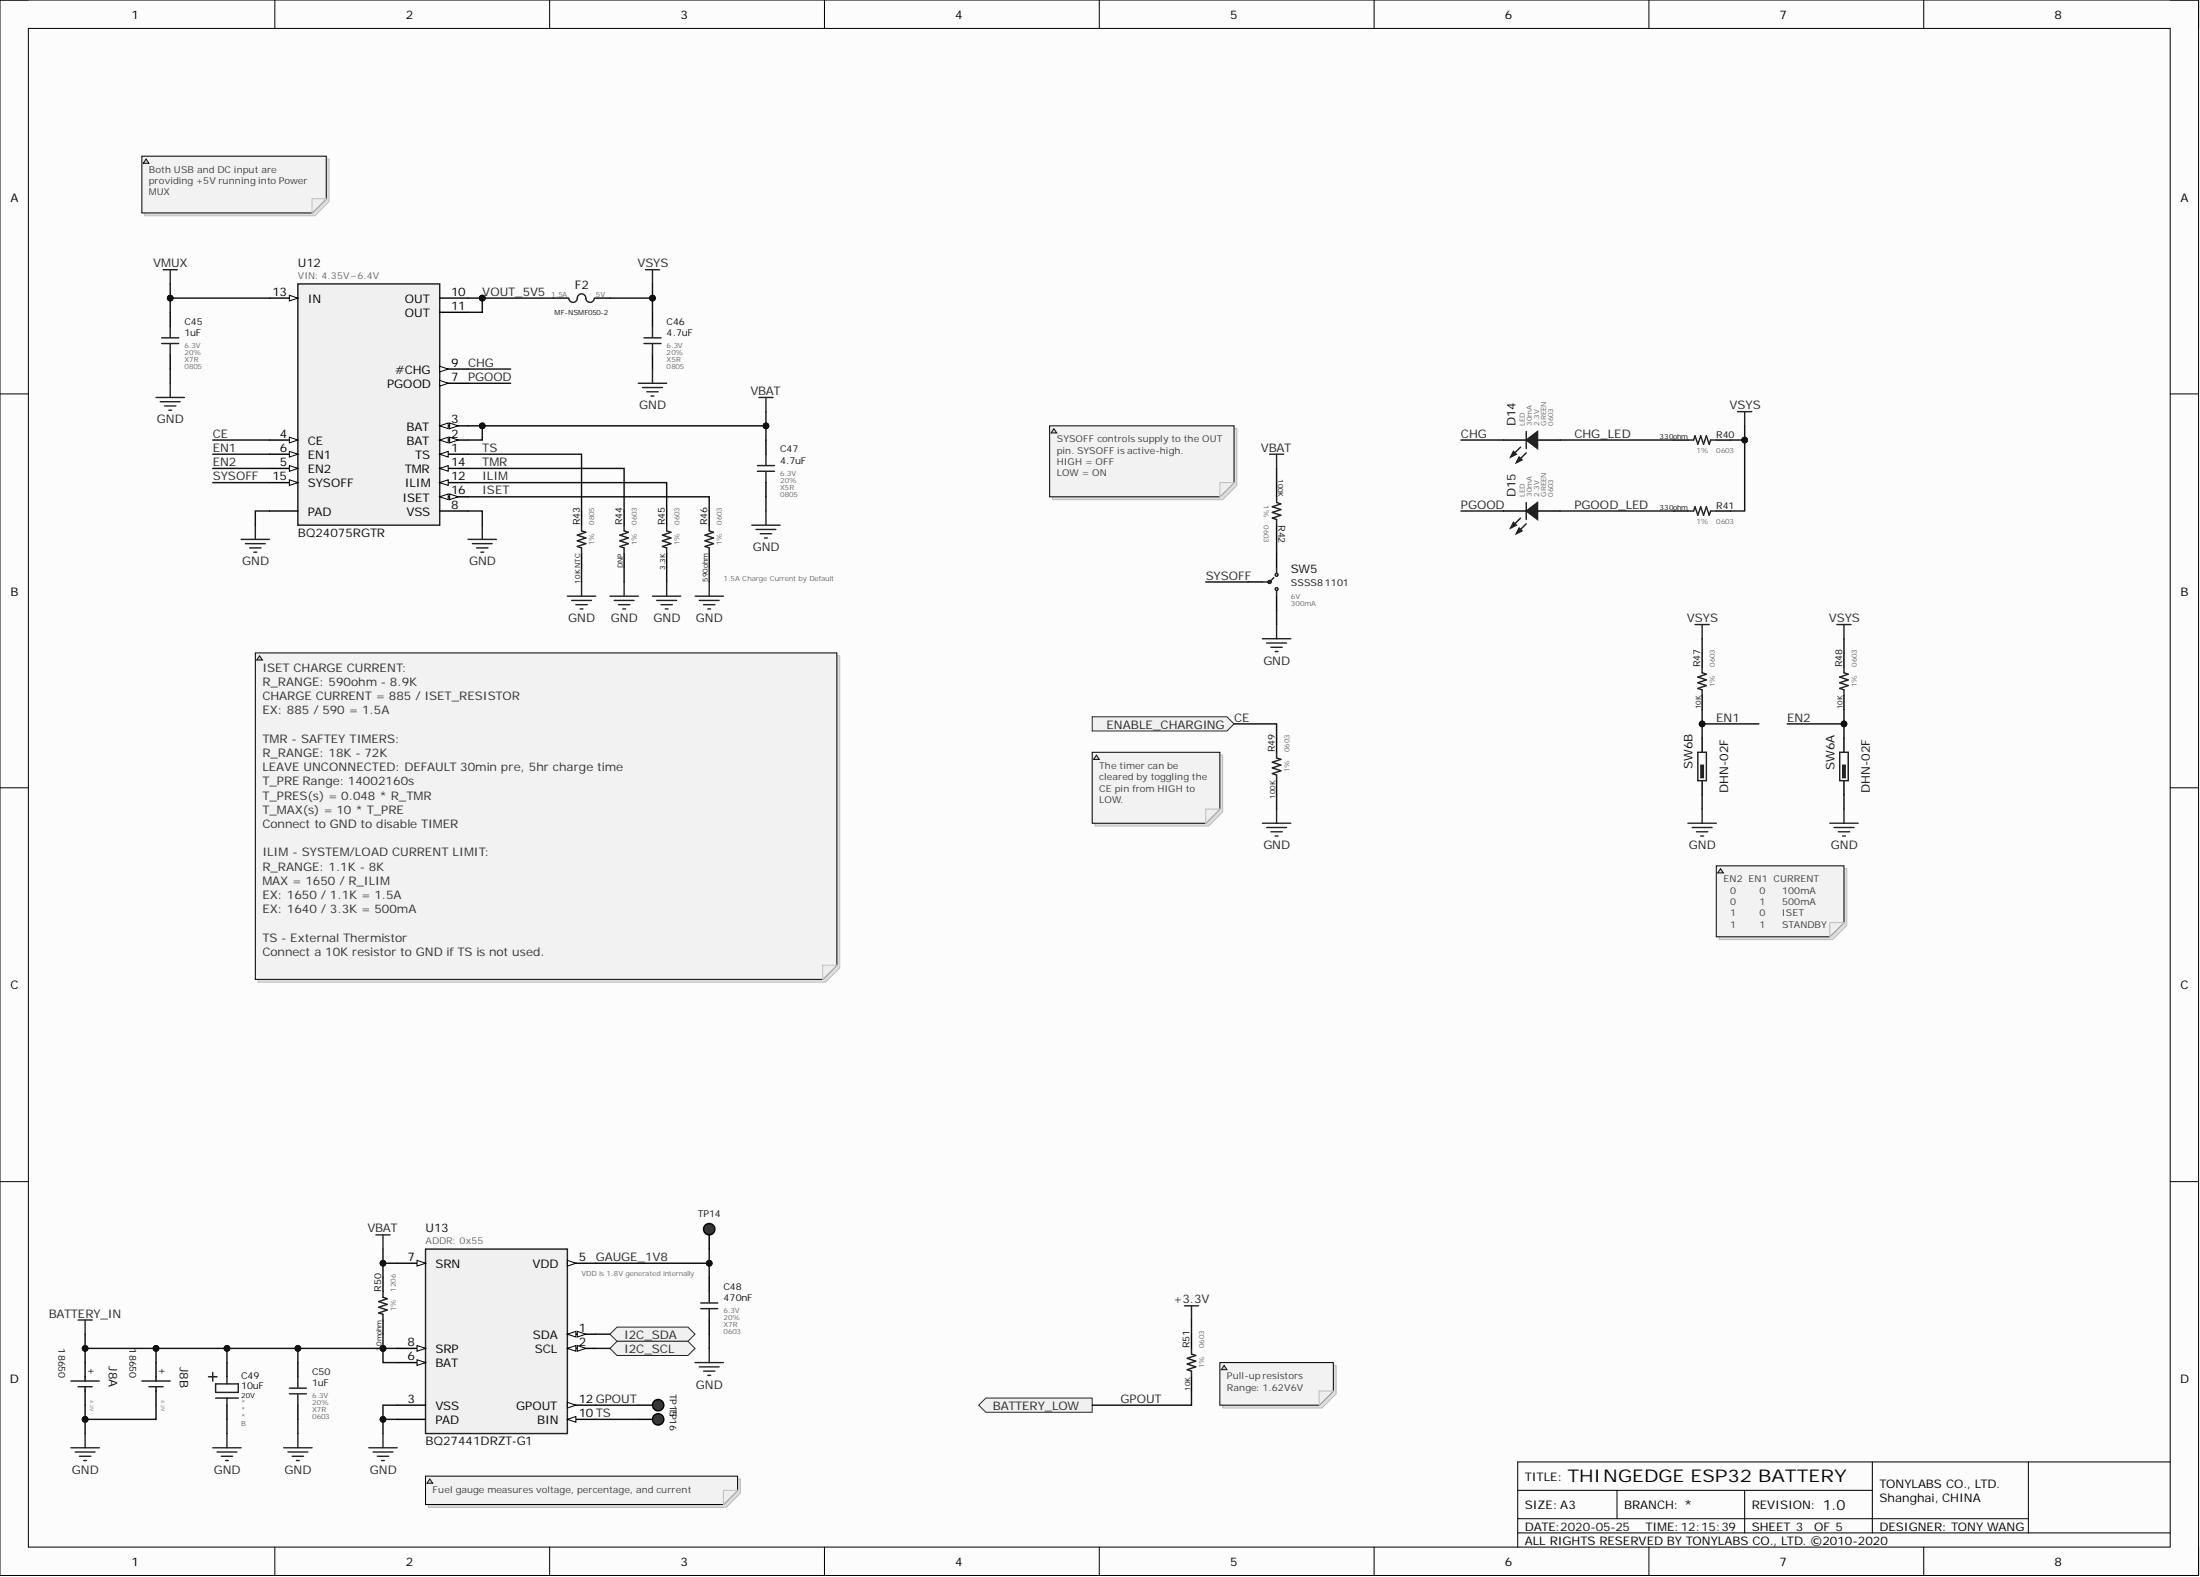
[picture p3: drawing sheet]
<svg xmlns="http://www.w3.org/2000/svg" width="393mm" height="282mm" viewBox="0 0 393 282" stroke-linecap="round" stroke-linejoin="round" font-family="sans-serif">
<path d="M0 0h393.1v281.6h-393.1z" fill-rule="evenodd" fill="#fcfcfc"/>
<path d="M0 0h393.1v281.6h-393.1z" fill="none" stroke="#000" stroke-width=".18"/>
<path d="M5.1 5.1h382.9v271.4h-382.9z" fill-rule="evenodd" fill="#fcfcfc"/>
<g fill="none" stroke="#000" stroke-width=".18">
<path d="M0 0h5.1M5.1 5.1h382.9v271.4h-382.9zM49.1 0v5.1M98.3 0v5.1M147.4 0v5.1M196.5 0v5.1M245.7 0v5.1M294.8 0v5.1M344 0v5.1M388 0h5.1v5.1M0 70.4h5.1M388 70.4h5.1"/>
<path d="M0 140.8h5.1M388 140.8h5.1M0 211.2h5.1M388 211.2h5.1M49.1 276.5v5.1M98.3 276.5v5.1M147.4 276.5v5.1M196.5 276.5v5.1M245.7 276.5v5.1M271.4 266.4h63.4M271.4 274h116.6M271.4 271.5h91.3"/>
<path d="M289.1 266.4v5.1M294.8 276.5v5.1M311.9 266.4v7.6M334.8 261.3v12.7M344 276.5v5.1M362.7 261.3v12.7M388 261.3h-116.6v15.2M393.1 276.5v5.1"/>
</g>
<path d="M268.8 78.7h4.1M274.9 78.7h4.1" fill="none" stroke="#000" stroke-width=".25"/>
<path d="M272.9 77.1v3.1" fill="none" stroke="#1c1c1c" stroke-width=".25"/>
<path d="M272.9 78.7l2-1.6v3.1z" fill="#1c1c1c"/>
<path d="M272.9 78.7l2-1.6v3.1zM272.9 80.9l-1.3 1.3" fill="none" stroke="#1c1c1c" stroke-width=".25"/>
<path d="M271.6 81.7l.5 .5-1 .5z" fill="#1c1c1c"/>
<path d="M271.9 79.9l-1.6 1.5M271.6 81.7l.5 .5-1 .5z" fill="none" stroke="#1c1c1c" stroke-width=".25"/>
<path d="M270.6 80.7l.5 .5-1 .5z" fill="#1c1c1c"/>
<path d="M301.8 78.7h1l.3-.8 .5 1.5 .5-1.5 .5 1.5 .5-1.5 .5 1.5 .3-.7h1M270.6 80.7l.5 .5-1 .5z" fill="none" stroke="#1c1c1c" stroke-width=".25"/>
<path d="M299.3 78.7h2.5M306.9 78.7h2.5" fill="none" stroke="#000" stroke-width=".25"/>
<path d="M135.7 71h2.5M136.9 71v2.6" fill="none" stroke="#262626" stroke-width=".25"/>
<path d="M53.3 50.7h25.3v43.2h-25.3z" fill-rule="evenodd" fill="#f0f0f0"/>
<path d="M53.3 50.7h25.3v43.2h-25.3z" fill="none" stroke="#1c1c1c" stroke-width=".25"/>
<path d="M78.6 78.7h5.1M48.2 91.3h5.1M78.6 91.3h5.1" fill="none" stroke="#000" stroke-width=".25"/>
<path d="M78.6 78.7l1.5-.6v1.1z" fill="#fbfbfb"/>
<path d="M78.6 78.7l1.5-.6v1.1z" fill="none" stroke="#000" stroke-width=".18"/>
<path d="M80.4 78.1l1.5 .6-1.5 .5z" fill="#fbfbfb"/>
<path d="M80.4 78.1l1.5 .6-1.5 .5z" fill="none" stroke="#000" stroke-width=".18"/>
<path d="M78.6 76.1h5.1" fill="none" stroke="#000" stroke-width=".25"/>
<path d="M78.6 76.1l1.5-.5v1z" fill="#fbfbfb"/>
<path d="M78.6 76.1l1.5-.5v1z" fill="none" stroke="#000" stroke-width=".18"/>
<path d="M80.4 75.6l1.5 .5-1.5 .5z" fill="#fbfbfb"/>
<path d="M80.4 75.6l1.5 .5-1.5 .5z" fill="none" stroke="#000" stroke-width=".18"/>
<path d="M48.2 78.7h5.1" fill="none" stroke="#000" stroke-width=".25"/>
<path d="M51.7 78.1l1.6 .6-1.6 .5z" fill="#fbfbfb"/>
<path d="M51.7 78.1l1.6 .6-1.6 .5z" fill="none" stroke="#000" stroke-width=".18"/>
<path d="M78.6 66h5.1" fill="none" stroke="#000" stroke-width=".25"/>
<path d="M78.6 65.5l1.5 .5-1.5 .5z" fill="#fbfbfb"/>
<path d="M78.6 65.5l1.5 .5-1.5 .5z" fill="none" stroke="#000" stroke-width=".18"/>
<path d="M78.6 86.3h5.1" fill="none" stroke="#000" stroke-width=".25"/>
<path d="M78.6 86.3l1.5-.5v1z" fill="#fbfbfb"/>
<path d="M78.6 86.3l1.5-.5v1z" fill="none" stroke="#000" stroke-width=".18"/>
<path d="M78.6 81.2h5.1" fill="none" stroke="#000" stroke-width=".25"/>
<path d="M78.6 81.2l1.5-.5v1z" fill="#fbfbfb"/>
<path d="M78.6 81.2l1.5-.5v1z" fill="none" stroke="#000" stroke-width=".18"/>
<path d="M78.6 53.3h5.1M78.6 55.8h5.1M48.2 83.7h5.1" fill="none" stroke="#000" stroke-width=".25"/>
<path d="M51.7 83.2l1.6 .5-1.6 .5z" fill="#fbfbfb"/>
<path d="M51.7 83.2l1.6 .5-1.6 .5z" fill="none" stroke="#000" stroke-width=".18"/>
<path d="M48.2 81.2h5.1" fill="none" stroke="#000" stroke-width=".25"/>
<path d="M51.7 80.7l1.6 .5-1.6 .5z" fill="#fbfbfb"/>
<path d="M51.7 80.7l1.6 .5-1.6 .5z" fill="none" stroke="#000" stroke-width=".18"/>
<path d="M78.6 68.5h5.1" fill="none" stroke="#000" stroke-width=".25"/>
<path d="M78.6 68l1.5 .5-1.5 .5z" fill="#fbfbfb"/>
<path d="M78.6 68l1.5 .5-1.5 .5z" fill="none" stroke="#000" stroke-width=".18"/>
<path d="M48.2 53.3h5.1" fill="none" stroke="#000" stroke-width=".25"/>
<path d="M51.7 52.8l1.6 .5-1.6 .5z" fill="#fbfbfb"/>
<path d="M51.7 52.8l1.6 .5-1.6 .5z" fill="none" stroke="#000" stroke-width=".18"/>
<path d="M78.6 83.7h5.1" fill="none" stroke="#000" stroke-width=".25"/>
<path d="M78.6 83.7l1.5-.5v1z" fill="#fbfbfb"/>
<path d="M78.6 83.7l1.5-.5v1z" fill="none" stroke="#000" stroke-width=".18"/>
<path d="M48.2 86.3h5.1" fill="none" stroke="#000" stroke-width=".25"/>
<path d="M51.7 85.8l1.6 .5-1.6 .5z" fill="#fbfbfb"/>
<path d="M51.7 85.8l1.6 .5-1.6 .5z" fill="none" stroke="#000" stroke-width=".18"/>
<path d="M78.6 88.8h5.1" fill="none" stroke="#000" stroke-width=".25"/>
<path d="M78.6 88.8l1.5-.5v1z" fill="#fbfbfb"/>
<path d="M78.6 88.8l1.5-.5v1z" fill="none" stroke="#000" stroke-width=".18"/>
<path d="M80.4 88.3l1.5 .5-1.5 .5z" fill="#fbfbfb"/>
<path d="M80.4 88.3l1.5 .5-1.5 .5z" fill="none" stroke="#000" stroke-width=".18"/>
<g fill="none" stroke="#262626" stroke-width=".25">
<path d="M27.9 71h5.1M28.7 71.8h3.5M29.4 72.6h2M30.2 73.3h.5M30.4 68.5v2.5M43.1 96.4h5.1M43.9 97.2h3.5M44.6 97.9h2.1M45.4 98.7h.5M45.6 93.9v2.5M83.7 96.4h5.1M84.5 97.2h3.5"/>
<path d="M85.2 97.9h2M86 98.7h.5M86.2 93.9v2.5M134.4 93.9h5.1M135.2 94.6h3.5M135.9 95.4h2.1M136.7 96.2h.5M136.9 91.3v2.6M101.4 106.6h5.1M102.2 107.3h3.6M103 108.1h2M103.7 108.8h.5"/>
<path d="M104 104v2.6M109.1 106.6h5M109.8 107.3h3.6M110.6 108.1h2M111.3 108.8h.5M111.6 104v2.6M116.7 106.6h5M117.4 107.3h3.6M118.2 108.1h2M118.9 108.8h.5M119.2 104v2.6M124.3 106.6h5"/>
<path d="M125 107.3h3.6M125.8 108.1h2M126.6 108.8h.5M126.8 104v2.6"/>
</g>
<g fill="none" stroke="#000" stroke-width=".25">
<path d="M30.4 55.8v2.6M30.4 63.4v2.6M136.9 78.7v2.5M104 91.3v2.6M104 98.9v2.6M111.6 91.3v2.6M111.6 98.9v2.6M119.2 91.3v2.6M119.2 98.9v2.6M126.8 91.3v2.6M126.8 98.9v2.6M136.9 86.3v2.5"/>
<path d="M268.8 91.3h4.1M274.9 91.3h4.1"/>
</g>
<g fill="none" stroke="#1c1c1c" stroke-width=".25">
<path d="M30.4 58.4v1.9M28.9 60.4h3.1M28.9 61.4h3.1M30.4 61.5v1.9M104 93.9v1l.7 .2-1.5 .5 1.5 .6-1.5 .5 1.5 .5-1.5 .5 .8 .2v1M111.6 93.9v1l.7 .2-1.5 .5 1.5 .6-1.5 .5 1.5 .5-1.5 .5 .8 .2v1M119.2 93.9v1l.8 .2-1.6 .5 1.6 .6-1.6 .5 1.6 .5-1.6 .5 .8 .2v1M126.8 93.9v1l.8 .2-1.6 .5 1.6 .6-1.6 .5 1.6 .5-1.6 .5 .8 .2v1M135.4 83.2h3.1M135.4 84.2h3.1M136.9 81.2v1.9M136.9 84.4v1.9"/>
<path d="M272.9 89.8v3.1"/>
</g>
<path d="M272.9 91.3l2-1.5v3.1z" fill="#1c1c1c"/>
<path d="M272.9 91.3l2-1.5v3.1zM272.9 93.6l-1.3 1.3" fill="none" stroke="#1c1c1c" stroke-width=".25"/>
<path d="M271.6 94.4l.5 .5-1 .5z" fill="#1c1c1c"/>
<path d="M271.6 94.4l.5 .5-1 .5zM271.9 92.6l-1.6 1.5" fill="none" stroke="#1c1c1c" stroke-width=".25"/>
<path d="M270.6 93.4l.5 .5-1 .5z" fill="#1c1c1c"/>
<path d="M270.6 93.4l.5 .5-1 .5zM301.8 91.3h1l.3-.7 .5 1.5 .5-1.5 .5 1.5 .5-1.5 .5 1.5 .3-.8h1" fill="none" stroke="#1c1c1c" stroke-width=".25"/>
<path d="M299.3 91.3h2.5M306.9 91.3h2.5" fill="none" stroke="#000" stroke-width=".25"/>
<path d="M29.2 48.2h2.5M30.4 48.2v2.5" fill="none" stroke="#262626" stroke-width=".25"/>
<path d="M76.1 223.3h25.3v32.9h-25.3z" fill-rule="evenodd" fill="#f0f0f0"/>
<path d="M76.1 223.3h25.3v32.9h-25.3z" fill="none" stroke="#1c1c1c" stroke-width=".25"/>
<path d="M71 251.2h5.1M71 253.7h5.1M71 243.5h5.1" fill="none" stroke="#000" stroke-width=".25"/>
<path d="M74.6 243l1.5 .5-1.5 .6z" fill="#fbfbfb"/>
<path d="M74.6 243l1.5 .5-1.5 .6z" fill="none" stroke="#000" stroke-width=".18"/>
<path d="M101.4 238.5h5.1" fill="none" stroke="#000" stroke-width=".25"/>
<path d="M101.4 238.5l1.6-.5v1z" fill="#fbfbfb"/>
<path d="M101.4 238.5l1.6-.5v1z" fill="none" stroke="#000" stroke-width=".18"/>
<path d="M103.2 238l1.5 .5-1.5 .5z" fill="#fbfbfb"/>
<path d="M103.2 238l1.5 .5-1.5 .5z" fill="none" stroke="#000" stroke-width=".18"/>
<path d="M101.4 225.8h5.1" fill="none" stroke="#000" stroke-width=".25"/>
<path d="M101.4 225.3l1.6 .5-1.6 .5z" fill="#fbfbfb"/>
<path d="M101.4 225.3l1.6 .5-1.6 .5z" fill="none" stroke="#000" stroke-width=".18"/>
<path d="M101.4 241h5.1" fill="none" stroke="#000" stroke-width=".25"/>
<path d="M101.4 241l1.6-.5v1z" fill="#fbfbfb"/>
<path d="M101.4 241l1.6-.5v1z" fill="none" stroke="#000" stroke-width=".18"/>
<path d="M103.2 240.5l1.5 .5-1.5 .5z" fill="#fbfbfb"/>
<path d="M103.2 240.5l1.5 .5-1.5 .5z" fill="none" stroke="#000" stroke-width=".18"/>
<path d="M71 225.8h5.1" fill="none" stroke="#000" stroke-width=".25"/>
<path d="M74.6 225.3l1.5 .5-1.5 .5z" fill="#fbfbfb"/>
<path d="M74.6 225.3l1.5 .5-1.5 .5z" fill="none" stroke="#000" stroke-width=".18"/>
<path d="M101.4 251.2h5.1" fill="none" stroke="#000" stroke-width=".25"/>
<path d="M101.4 250.6l1.6 .6-1.6 .5z" fill="#fbfbfb"/>
<path d="M101.4 250.6l1.6 .6-1.6 .5z" fill="none" stroke="#000" stroke-width=".18"/>
<path d="M71 241h5.1" fill="none" stroke="#000" stroke-width=".25"/>
<path d="M74.6 240.5l1.5 .5-1.5 .5z" fill="#fbfbfb"/>
<path d="M74.6 240.5l1.5 .5-1.5 .5z" fill="none" stroke="#000" stroke-width=".18"/>
<path d="M101.4 253.7h5.1" fill="none" stroke="#000" stroke-width=".25"/>
<path d="M101.4 253.7l1.6-.5v1z" fill="#fbfbfb"/>
<path d="M101.4 253.7l1.6-.5v1z" fill="none" stroke="#000" stroke-width=".18"/>
<path d="M65.9 258.8h5.1M66.7 259.5h3.5M68.5 256.2v2.6M67.5 260.3h2M68.2 261.1h.5" fill="none" stroke="#262626" stroke-width=".25"/>
<path d="M110.3 237.2h12.7l1.3 1.3-1.3 1.2h-12.7l-1.2-1.2z" fill-rule="evenodd" fill="#f0f0f0"/>
<path d="M110.3 237.2h12.7l1.3 1.3-1.3 1.2h-12.7l-1.2-1.2z" fill="none" stroke="#262626" stroke-width=".18"/>
<path d="M110.3 239.7h12.7l1.3 1.3-1.3 1.3h-12.7l-1.2-1.3z" fill-rule="evenodd" fill="#f0f0f0"/>
<path d="M110.3 239.7h12.7l1.3 1.3-1.3 1.3h-12.7l-1.2-1.3z" fill="none" stroke="#262626" stroke-width=".18"/>
<g fill="none" stroke="#000" stroke-width=".25">
<path d="M116.7 55.8v2.6M116.7 63.4v2.6M329.7 131.9v2.6M329.7 139.5v2.6M68.5 228.3v2.6M68.5 235.9v2.6M126.8 228.3v2.6M126.8 235.9v2.6M213 238.5v2.5M15.2 243.5v3.3M15.2 247.9v3.3M27.9 243.5v3.3"/>
<path d="M27.9 247.9v3.3M53.3 243.5v2.6M53.3 251.2v2.5M213 246.1v2.5"/>
</g>
<g fill="none" stroke="#1c1c1c" stroke-width=".25">
<path d="M116.7 58.4v1.9M115.1 60.4h3.1M115.1 61.4h3.1M116.7 61.5v1.9M328.9 134.5h1.6v5h-1.6zM68.5 230.9v1l.7 .2-1.5 .5 1.5 .5-1.5 .6 1.5 .5-1.5 .5 .8 .2v1M125.3 232.9h3M125.3 233.9h3M126.8 230.9v1.9M126.8 234v1.9M12.7 246.8h5.1M13.9 247.9h2.6"/>
<path d="M25.4 246.8h5M26.6 247.9h2.6M51.7 248.1h3.1M51.7 249.1h3.1M53.3 246.1v1.9M53.3 249.3v1.9M213 241v1l.8 .3-1.5 .5 1.5 .5-1.5 .5 1.5 .5-1.5 .5 .7 .3v1"/>
</g>
<g fill="none" stroke="#262626" stroke-width=".25">
<path d="M115.4 48.2h2.5M116.7 48.2v2.5M114.1 68.5h5.1M114.9 69.3h3.5M115.6 70h2.1M116.4 70.8h.5M116.7 66v2.5M310.7 73.6h2.5M311.9 73.6v2.5M13.9 235.9h2.6M15.2 235.9v2.6M67.2 220.7h2.5"/>
<path d="M68.5 220.7v2.6M211.8 233.4h2.5M213 233.4v2.5M12.7 258.8h5.1M13.4 259.5h3.6M15.2 256.2v2.6M50.7 258.8h5.1M51.5 259.5h3.5M53.3 256.2v2.6M124.3 243.5h5M125 244.3h3.6M125.8 245.1h2"/>
<path d="M126.6 245.8h.5M126.8 241v2.5M14.2 260.3h2M15 261.1h.5M52.2 260.3h2.1M53 261.1h.5"/>
</g>
<path d="M329.4 136.7h.5v2.3h-.5z" fill-rule="evenodd" fill="#1c1c1c"/>
<path d="M329.4 136.7h.5v2.3h-.5z" fill="none" stroke="#1c1c1c" stroke-width=".18"/>
<path d="M304.3 131.9v2.6M304.3 139.5v2.6" fill="none" stroke="#000" stroke-width=".25"/>
<path d="M303.6 134.5h1.5v5h-1.5z" fill="none" stroke="#1c1c1c" stroke-width=".25"/>
<path d="M304.1 136.7h.5v2.3h-.5z" fill-rule="evenodd" fill="#1c1c1c"/>
<path d="M304.1 136.7h.5v2.3h-.5z" fill="none" stroke="#1c1c1c" stroke-width=".18"/>
<g fill="none" stroke="#262626" stroke-width=".25">
<path d="M227 81.2h2.5M228.2 81.2v2.5M303.1 111.6h2.5M304.3 111.6v2.6M328.4 111.6h2.6M329.7 111.6v2.6M225.7 147.1h5.1M226.5 147.9h3.5M227.2 148.7h2.1M228 149.4h.5M228.2 144.6v2.5M301.8 147.1h5.1"/>
<path d="M302.6 147.9h3.5M303.3 148.7h2M304.1 149.4h.5M304.3 144.6v2.5M327.2 147.1h5M327.9 147.9h3.6M328.7 148.7h2M329.4 149.4h.5M329.7 144.6v2.5"/>
</g>
<path d="M228.2 86.3v2.5M228.2 93.9v2.5M304.3 116.7v2.5M329.7 116.7v2.5M228.2 131.9v2.6M228.2 139.5v2.6M304.3 124.3v2.6M329.7 124.3v2.6" fill="none" stroke="#000" stroke-width=".25"/>
<path d="M228.2 88.8v1l.8 .3-1.5 .5 1.5 .5-1.5 .5 1.5 .5-1.5 .5 .7 .3v1M304.3 119.2v1.1l.8 .2-1.5 .5 1.5 .5-1.5 .5 1.5 .5-1.5 .5 .7 .3v1M329.7 119.2v1.1l.8 .2-1.6 .5 1.6 .5-1.6 .5 1.6 .5-1.6 .5 .8 .3v1M228.2 134.5v1l.8 .2-1.5 .5 1.5 .5-1.5 .6 1.5 .5-1.5 .5 .7 .2v1" fill="none" stroke="#1c1c1c" stroke-width=".25"/>
<path d="M195.3 128.1h24.1l1.2 1.3-1.2 1.3h-24.1z" fill-rule="evenodd" fill="#f0f0f0"/>
<path d="M195.3 128.1h24.1l1.2 1.3-1.2 1.3h-24.1z" fill="none" stroke="#262626" stroke-width=".18"/>
<path d="M225.7 114.2h5.1M226.5 114.9h3.5M227.2 115.7h2.1M228 116.5h.5M228.2 111.6v2.6M38 258.8h5.1M38.8 259.5h3.6M40.6 256.2v2.6M39.6 260.3h2M40.3 261.1h.5" fill="none" stroke="#262626" stroke-width=".25"/>
<path d="M40.6 243.5v2.6M40.6 251.2v2.5M114.1 253.7h2.6" fill="none" stroke="#000" stroke-width=".25"/>
<path d="M37.3 246.1h1.5M38 245.3v1.5M38.5 247.4h4.1v1.5h-4.1zM38.5 249.9h4.1M40.6 246.1v1.3M40.6 249.9v1.3" fill="none" stroke="#1c1c1c" stroke-width=".25"/>
<circle cx="117.7" cy="253.7" r="1.01" fill="#393939"/>
<g fill="none" stroke="#000" stroke-width=".25">
<path d="M114.1 251.2h2.6"/>
<circle cx="117.7" cy="253.7" r="1.01"/>
</g>
<circle cx="117.7" cy="251.2" r="1.01" fill="#393939"/>
<circle cx="117.7" cy="251.2" r="1.01" fill="none" stroke="#000" stroke-width=".25"/>
<circle cx="86.2" cy="53.3" r=".51" fill="#0e0e0e"/>
<circle cx="86.2" cy="53.3" r=".51" fill="none" stroke="#0e0e0e" stroke-width=".18"/>
<path d="M176.3 249.9h19v2.5h-19l-1.3-1.2z" fill-rule="evenodd" fill="#f0f0f0"/>
<path d="M176.3 249.9h19v2.5h-19l-1.3-1.2z" fill="none" stroke="#262626" stroke-width=".18"/>
<path d="M126.8 220.7v2.6" fill="none" stroke="#000" stroke-width=".25"/>
<circle cx="126.8" cy="219.7" r="1.01" fill="#393939"/>
<g fill="none" stroke="#000" stroke-width=".25">
<path d="M98.9 53.3h2.7M106.4 53.3h2.7"/>
<circle cx="126.8" cy="219.7" r="1.01"/>
</g>
<path d="M101.7 53.3a.76 .76 0 0 0 .8 .7 .76 .76 0 0 0 .7-.7 .76 .76 0 0 1 .8-.8 .76 .76 0 0 1 .7 .8 .76 .76 0 0 0 .8 .7 .76 .76 0 0 0 .8-.7" fill="none" stroke="#1c1c1c" stroke-width=".25"/>
<path d="M329.7 126.9v5" fill="none" stroke="#0e0e0e" stroke-width=".25"/>
<circle cx="329.7" cy="129.4" r=".51" fill="#0e0e0e"/>
<circle cx="329.7" cy="129.4" r=".51" fill="none" stroke="#0e0e0e" stroke-width=".18"/>
<path d="M228.2 98.9v2.6M223.2 104h2.5M228.2 106.6v2.5" fill="none" stroke="#000" stroke-width=".25"/>
<g fill="none" stroke="#1c1c1c" stroke-width=".25">
<path d="M225.7 104h1M227.7 103.3l-.7 .7M228.2 101.5v1M228.2 105.5v1.1"/>
<circle cx="227" cy="104" r=".25"/>
<circle cx="227" cy="104" r=".26"/>
<circle cx="228.2" cy="102.8" r=".26"/>
<circle cx="228.2" cy="105.3" r=".26"/>
</g>
<path d="M15.2 251.2v2.5h12.7v-2.5" fill="none" stroke="#0e0e0e" stroke-width=".25"/>
<circle cx="15.2" cy="253.7" r=".51" fill="#0e0e0e"/>
<circle cx="15.2" cy="253.7" r=".51" fill="none" stroke="#0e0e0e" stroke-width=".18"/>
<path d="M15.2 243.5v-2.5h12.7v2.5" fill="none" stroke="#0e0e0e" stroke-width=".25"/>
<circle cx="15.2" cy="241" r=".51" fill="#0e0e0e"/>
<circle cx="15.2" cy="241" r=".51" fill="none" stroke="#0e0e0e" stroke-width=".18"/>
<circle cx="27.9" cy="241" r=".51" fill="#0e0e0e"/>
<circle cx="27.9" cy="241" r=".51" fill="none" stroke="#0e0e0e" stroke-width=".18"/>
<path d="M27.9 241h25.4v2.5" fill="none" stroke="#0e0e0e" stroke-width=".25"/>
<circle cx="53.3" cy="241" r=".51" fill="#0e0e0e"/>
<circle cx="53.3" cy="241" r=".51" fill="none" stroke="#0e0e0e" stroke-width=".18"/>
<circle cx="40.6" cy="241" r=".51" fill="#0e0e0e"/>
<circle cx="40.6" cy="241" r=".51" fill="none" stroke="#0e0e0e" stroke-width=".18"/>
<circle cx="27.9" cy="241" r=".51" fill="#0e0e0e"/>
<circle cx="27.9" cy="241" r=".51" fill="none" stroke="#0e0e0e" stroke-width=".18"/>
<path d="M30.4 50.7v2.6h17.8" fill="none" stroke="#0e0e0e" stroke-width=".25"/>
<circle cx="30.4" cy="53.3" r=".51" fill="#0e0e0e"/>
<circle cx="30.4" cy="53.3" r=".51" fill="none" stroke="#0e0e0e" stroke-width=".18"/>
<path d="M38 78.7h10.2M38 86.3h10.2M38 83.7h10.2M38 81.2h10.2M48.2 91.3h-2.6v2.6M53.3 241h15.2" fill="none" stroke="#0e0e0e" stroke-width=".25"/>
<circle cx="68.5" cy="241" r=".51" fill="#0e0e0e"/>
<circle cx="68.5" cy="241" r=".51" fill="none" stroke="#0e0e0e" stroke-width=".18"/>
<circle cx="53.3" cy="241" r=".51" fill="#0e0e0e"/>
<circle cx="53.3" cy="241" r=".51" fill="none" stroke="#0e0e0e" stroke-width=".18"/>
<path d="M68.5 253.7h2.5" fill="none" stroke="#0e0e0e" stroke-width=".25"/>
<circle cx="68.5" cy="253.7" r=".51" fill="#0e0e0e"/>
<circle cx="68.5" cy="253.7" r=".51" fill="none" stroke="#0e0e0e" stroke-width=".18"/>
<path d="M71 251.2h-2.5v5" fill="none" stroke="#0e0e0e" stroke-width=".25"/>
<circle cx="68.5" cy="253.7" r=".51" fill="#0e0e0e"/>
<circle cx="68.5" cy="253.7" r=".51" fill="none" stroke="#0e0e0e" stroke-width=".18"/>
<path d="M68.5 241v2.5h2.5" fill="none" stroke="#0e0e0e" stroke-width=".25"/>
<circle cx="68.5" cy="241" r=".51" fill="#0e0e0e"/>
<circle cx="68.5" cy="241" r=".51" fill="none" stroke="#0e0e0e" stroke-width=".18"/>
<path d="M68.5 238.5v2.5h2.5" fill="none" stroke="#0e0e0e" stroke-width=".25"/>
<circle cx="68.5" cy="241" r=".51" fill="#0e0e0e"/>
<circle cx="68.5" cy="241" r=".51" fill="none" stroke="#0e0e0e" stroke-width=".18"/>
<path d="M68.5 223.3v2.5h2.5" fill="none" stroke="#0e0e0e" stroke-width=".25"/>
<circle cx="68.5" cy="225.8" r=".51" fill="#0e0e0e"/>
<circle cx="68.5" cy="225.8" r=".51" fill="none" stroke="#0e0e0e" stroke-width=".18"/>
<path d="M86.2 76.1v2.6h-2.5M83.7 91.3h2.5v2.6M83.7 88.8h43.1v2.5M83.7 86.3h35.5v5M83.7 83.7h27.9v7.6M83.7 81.2h20.3v10.1" fill="none" stroke="#0e0e0e" stroke-width=".25"/>
<circle cx="86.2" cy="76.1" r=".51" fill="#0e0e0e"/>
<circle cx="86.2" cy="76.1" r=".51" fill="none" stroke="#0e0e0e" stroke-width=".18"/>
<path d="M83.7 76.1h53.2" fill="none" stroke="#0e0e0e" stroke-width=".25"/>
<circle cx="86.2" cy="76.1" r=".51" fill="#0e0e0e"/>
<circle cx="86.2" cy="76.1" r=".51" fill="none" stroke="#0e0e0e" stroke-width=".18"/>
<circle cx="136.9" cy="76.1" r=".51" fill="#0e0e0e"/>
<circle cx="136.9" cy="76.1" r=".51" fill="none" stroke="#0e0e0e" stroke-width=".18"/>
<path d="M83.7 53.3h2.5v2.5h-2.5M83.7 68.5h7.6M83.7 66h7.6" fill="none" stroke="#0e0e0e" stroke-width=".25"/>
<circle cx="86.2" cy="53.3" r=".51" fill="#0e0e0e"/>
<circle cx="86.2" cy="53.3" r=".51" fill="none" stroke="#0e0e0e" stroke-width=".18"/>
<path d="M86.2 53.3h12.7" fill="none" stroke="#0e0e0e" stroke-width=".25"/>
<circle cx="86.2" cy="53.3" r=".51" fill="#0e0e0e"/>
<circle cx="86.2" cy="53.3" r=".51" fill="none" stroke="#0e0e0e" stroke-width=".18"/>
<path d="M106.5 225.8h20.3v2.5M106.5 238.5h2.6M106.5 253.7h7.6M106.5 251.2h7.6M106.5 241h2.6" fill="none" stroke="#0e0e0e" stroke-width=".25"/>
<circle cx="126.8" cy="225.8" r=".51" fill="#0e0e0e"/>
<circle cx="126.8" cy="225.8" r=".51" fill="none" stroke="#0e0e0e" stroke-width=".18"/>
<path d="M109.1 53.3h7.6v2.5" fill="none" stroke="#0e0e0e" stroke-width=".25"/>
<circle cx="116.7" cy="53.3" r=".51" fill="#0e0e0e"/>
<circle cx="116.7" cy="53.3" r=".51" fill="none" stroke="#0e0e0e" stroke-width=".18"/>
<path d="M261.2 78.7h7.6M279 78.7h20.3M261.2 91.3h7.6M279 91.3h20.3M215.6 104h7.6M220.6 129.4h7.6v2.5M304.3 129.4h10.2M213 248.6v2.6h-17.7" fill="none" stroke="#0e0e0e" stroke-width=".25"/>
<circle cx="304.3" cy="129.4" r=".51" fill="#0e0e0e"/>
<circle cx="304.3" cy="129.4" r=".51" fill="none" stroke="#0e0e0e" stroke-width=".18"/>
<path d="M309.4 78.7h2.5v12.6h-2.5" fill="none" stroke="#0e0e0e" stroke-width=".25"/>
<circle cx="311.9" cy="78.7" r=".51" fill="#0e0e0e"/>
<circle cx="311.9" cy="78.7" r=".51" fill="none" stroke="#0e0e0e" stroke-width=".18"/>
<path d="M319.5 129.4h10.2" fill="none" stroke="#0e0e0e" stroke-width=".25"/>
<circle cx="329.7" cy="129.4" r=".51" fill="#0e0e0e"/>
<circle cx="329.7" cy="129.4" r=".51" fill="none" stroke="#0e0e0e" stroke-width=".18"/>
<path d="M15.2 253.7v2.5" fill="none" stroke="#0e0e0e" stroke-width=".25"/>
<circle cx="15.2" cy="253.7" r=".51" fill="#0e0e0e"/>
<circle cx="15.2" cy="253.7" r=".51" fill="none" stroke="#0e0e0e" stroke-width=".18"/>
<path d="M15.2 238.5v2.5" fill="none" stroke="#0e0e0e" stroke-width=".25"/>
<circle cx="15.2" cy="241" r=".51" fill="#0e0e0e"/>
<circle cx="15.2" cy="241" r=".51" fill="none" stroke="#0e0e0e" stroke-width=".18"/>
<path d="M30.4 53.3v2.5M30.4 66v2.5" fill="none" stroke="#0e0e0e" stroke-width=".25"/>
<circle cx="30.4" cy="53.3" r=".51" fill="#0e0e0e"/>
<circle cx="30.4" cy="53.3" r=".51" fill="none" stroke="#0e0e0e" stroke-width=".18"/>
<path d="M40.6 241v2.5M40.6 253.7v2.5" fill="none" stroke="#0e0e0e" stroke-width=".25"/>
<circle cx="40.6" cy="241" r=".51" fill="#0e0e0e"/>
<circle cx="40.6" cy="241" r=".51" fill="none" stroke="#0e0e0e" stroke-width=".18"/>
<path d="M68.5 225.8v2.5M53.3 253.7v2.5" fill="none" stroke="#0e0e0e" stroke-width=".25"/>
<circle cx="68.5" cy="225.8" r=".51" fill="#0e0e0e"/>
<circle cx="68.5" cy="225.8" r=".51" fill="none" stroke="#0e0e0e" stroke-width=".18"/>
<path d="M116.7 50.7v2.6M104 101.5v2.5M111.6 101.5v2.5" fill="none" stroke="#0e0e0e" stroke-width=".25"/>
<circle cx="116.7" cy="53.3" r=".51" fill="#0e0e0e"/>
<circle cx="116.7" cy="53.3" r=".51" fill="none" stroke="#0e0e0e" stroke-width=".18"/>
<path d="M119.2 101.5v2.5M126.8 223.3v2.5M126.8 238.5v2.5" fill="none" stroke="#0e0e0e" stroke-width=".25"/>
<circle cx="126.8" cy="225.8" r=".51" fill="#0e0e0e"/>
<circle cx="126.8" cy="225.8" r=".51" fill="none" stroke="#0e0e0e" stroke-width=".18"/>
<path d="M136.9 73.6v5.1M136.9 88.8v2.5M126.8 101.5v2.5" fill="none" stroke="#0e0e0e" stroke-width=".25"/>
<circle cx="136.9" cy="76.1" r=".51" fill="#0e0e0e"/>
<circle cx="136.9" cy="76.1" r=".51" fill="none" stroke="#0e0e0e" stroke-width=".18"/>
<path d="M228.2 83.7v2.6M228.2 96.4v2.5M228.2 109.1v2.5M304.3 126.9v5M228.2 142.1v2.5M304.3 142.1v2.5M213 235.9v2.6" fill="none" stroke="#0e0e0e" stroke-width=".25"/>
<circle cx="304.3" cy="129.4" r=".51" fill="#0e0e0e"/>
<circle cx="304.3" cy="129.4" r=".51" fill="none" stroke="#0e0e0e" stroke-width=".18"/>
<path d="M311.9 76.1v2.6M304.3 114.2v2.5" fill="none" stroke="#0e0e0e" stroke-width=".25"/>
<circle cx="311.9" cy="78.7" r=".51" fill="#0e0e0e"/>
<circle cx="311.9" cy="78.7" r=".51" fill="none" stroke="#0e0e0e" stroke-width=".18"/>
<path d="M329.7 114.2v2.5M329.7 142.1v2.5" fill="none" stroke="#0e0e0e" stroke-width=".25"/>
<path d="M188.2 76.6h32.9v10.2l-2.5 2.5h-30.4z" fill-rule="evenodd" fill="#ddd"/>
<path d="M188.2 76.6h32.9v10.2l-2.5 2.5h-30.4z" fill="none" stroke="#bdbdbd" stroke-width=".18"/>
<path d="M187.7 76.1h32.9v10.2l-2.5 2.5h-30.4z" fill-rule="evenodd" fill="#f2f2f2"/>
<path d="M187.7 76.1h32.9v10.2l-2.5 2.5h-30.4z" fill="none" stroke="#000" stroke-width=".18"/>
<path d="M218.1 86.3h2.5l-2.5 2.5z" fill="#efefef"/>
<path d="M218.1 86.3h2.5l-2.5 2.5z" fill="none" stroke="#bdbdbd" stroke-width=".18"/>
<path d="M188.4 76.6l.5 .8h-1z" fill="#d1d1d1"/>
<path d="M188.4 76.6l.5 .8h-1z" fill="none" stroke="#0f0f0f" stroke-width=".18"/>
<path d="M307.4 155.3h22.8v10.1l-2.5 2.5h-20.3z" fill-rule="evenodd" fill="#ddd"/>
<path d="M307.4 155.3h22.8v10.1l-2.5 2.5h-20.3z" fill="none" stroke="#bdbdbd" stroke-width=".18"/>
<path d="M306.9 154.8h22.8v10.1l-2.5 2.5h-20.3z" fill-rule="evenodd" fill="#f2f2f2"/>
<path d="M306.9 154.8h22.8v10.1l-2.5 2.5h-20.3z" fill="none" stroke="#000" stroke-width=".18"/>
<path d="M327.2 164.9h2.5l-2.5 2.5z" fill="#efefef"/>
<path d="M327.2 164.9h2.5l-2.5 2.5z" fill="none" stroke="#bdbdbd" stroke-width=".18"/>
<path d="M307.6 155.3l.5 .7h-1z" fill="#d1d1d1"/>
<path d="M307.6 155.3l.5 .7h-1z" fill="none" stroke="#0f0f0f" stroke-width=".18"/>
<path d="M195.8 135h22.8v10.1l-2.5 2.6h-20.3z" fill-rule="evenodd" fill="#ddd"/>
<path d="M195.8 135h22.8v10.1l-2.5 2.6h-20.3z" fill="none" stroke="#bdbdbd" stroke-width=".18"/>
<path d="M195.3 134.5h22.8v10.1l-2.5 2.5h-20.3z" fill-rule="evenodd" fill="#f2f2f2"/>
<path d="M195.3 134.5h22.8v10.1l-2.5 2.5h-20.3z" fill="none" stroke="#000" stroke-width=".18"/>
<path d="M215.6 144.6h2.5l-2.5 2.5z" fill="#efefef"/>
<path d="M215.6 144.6h2.5l-2.5 2.5z" fill="none" stroke="#bdbdbd" stroke-width=".18"/>
<path d="M196 135l.5 .7h-1z" fill="#d1d1d1"/>
<path d="M196 135l.5 .7h-1z" fill="none" stroke="#0f0f0f" stroke-width=".18"/>
<path d="M76.6 264.3h55.8v2.6l-2.6 2.5h-53.2z" fill-rule="evenodd" fill="#ddd"/>
<path d="M76.6 264.3h55.8v2.6l-2.6 2.5h-53.2z" fill="none" stroke="#bdbdbd" stroke-width=".18"/>
<path d="M76.1 263.8h55.8v2.6l-2.6 2.5h-53.2z" fill-rule="evenodd" fill="#f2f2f2"/>
<path d="M76.1 263.8h55.8v2.6l-2.6 2.5h-53.2z" fill="none" stroke="#000" stroke-width=".18"/>
<path d="M129.3 266.4h2.6l-2.6 2.5z" fill="#efefef"/>
<path d="M129.3 266.4h2.6l-2.6 2.5z" fill="none" stroke="#bdbdbd" stroke-width=".18"/>
<path d="M76.8 264.3l.6 .8h-1.1z" fill="#d1d1d1"/>
<path d="M76.8 264.3l.6 .8h-1.1z" fill="none" stroke="#0f0f0f" stroke-width=".18"/>
<path d="M25.9 28.4h32.9v7.6l-2.5 2.6h-30.4z" fill-rule="evenodd" fill="#ddd"/>
<path d="M25.9 28.4h32.9v7.6l-2.5 2.6h-30.4z" fill="none" stroke="#bdbdbd" stroke-width=".18"/>
<path d="M25.4 27.9h32.9v7.6l-2.5 2.6h-30.4z" fill-rule="evenodd" fill="#f2f2f2"/>
<path d="M25.4 27.9h32.9v7.6l-2.5 2.6h-30.4z" fill="none" stroke="#000" stroke-width=".18"/>
<path d="M55.8 35.5h2.5l-2.5 2.6z" fill="#efefef"/>
<path d="M55.8 35.5h2.5l-2.5 2.6z" fill="none" stroke="#bdbdbd" stroke-width=".18"/>
<path d="M26.1 28.4l.5 .8h-1z" fill="#d1d1d1"/>
<path d="M26.1 28.4l.5 .8h-1z" fill="none" stroke="#0f0f0f" stroke-width=".18"/>
<path d="M218.6 244.1h20.3v5l-2.5 2.6h-17.8z" fill-rule="evenodd" fill="#ddd"/>
<path d="M218.6 244.1h20.3v5l-2.5 2.6h-17.8z" fill="none" stroke="#bdbdbd" stroke-width=".18"/>
<path d="M218.1 243.5h20.3v5.1l-2.5 2.6h-17.8z" fill-rule="evenodd" fill="#f2f2f2"/>
<path d="M218.1 243.5h20.3v5.1l-2.5 2.6h-17.8z" fill="none" stroke="#000" stroke-width=".18"/>
<path d="M235.9 248.6h2.5l-2.5 2.6z" fill="#efefef"/>
<path d="M235.9 248.6h2.5l-2.5 2.6z" fill="none" stroke="#bdbdbd" stroke-width=".18"/>
<path d="M218.9 244.1l.5 .7h-1z" fill="#d1d1d1"/>
<path d="M218.9 244.1l.5 .7h-1z" fill="none" stroke="#0f0f0f" stroke-width=".18"/>
<path d="M46.2 117.2h103.9v55.8l-2.5 2.6h-101.4z" fill-rule="evenodd" fill="#ddd"/>
<path d="M46.2 117.2h103.9v55.8l-2.5 2.6h-101.4z" fill="none" stroke="#bdbdbd" stroke-width=".18"/>
<path d="M45.6 116.7h104v55.8l-2.5 2.6h-101.5z" fill-rule="evenodd" fill="#f2f2f2"/>
<path d="M45.6 116.7h104v55.8l-2.5 2.6h-101.5z" fill="none" stroke="#000" stroke-width=".18"/>
<path d="M147.1 172.5h2.5l-2.5 2.6z" fill="#efefef"/>
<path d="M147.1 172.5h2.5l-2.5 2.6z" fill="none" stroke="#bdbdbd" stroke-width=".18"/>
<path d="M46.4 117.2l.5 .8h-1z" fill="#d1d1d1"/>
<path d="M46.4 117.2l.5 .8h-1z" fill="none" stroke="#0f0f0f" stroke-width=".18"/>
<text font-size="3.1" x="280.2" y="264.9">THINGEDGE ESP32 BATTERY</text>
<g font-size="2.5" fill="#0e0e0e">
<text x="301" y="269.9">*</text>
<text x="325.9" y="269.9">1.0</text>
</g>
<g font-size="2.2" fill="#1c1c1c">
<text x="15.7" y="244.6" transform="rotate(90 15.7 244.6)">+</text>
<text x="28.4" y="244.6" transform="rotate(90 28.4 244.6)">+</text>
</g>
<g font-size="2.1">
<text x="23.5" y="3.4">1</text>
<text x="72.5" y="3.4">2</text>
<text x="121.6" y="3.4">3</text>
<text x="170.8" y="3.4">4</text>
<text x="220" y="3.4">5</text>
<text x="269.1" y="3.4">6</text>
<text x="318.2" y="3.4">7</text>
<text x="367.3" y="3.4">8</text>
<text x="1.9" y="36">A</text>
<text x="389.9" y="36">A</text>
<text x="48.7" y="52.9">13</text>
<text x="80.6" y="52.9">10</text>
<text x="55" y="54.1">IN</text>
<text x="72.4" y="54.1">OUT</text>
<text x="72.4" y="56.7">OUT</text>
<text x="80.6" y="55.4">11</text>
<text x="80.6" y="65.5">9</text>
<text x="69.2" y="69.3">PGOOD</text>
<text x="70.7" y="66.8">#CHG</text>
<text x="80.6" y="68.1">7</text>
<text x="72.7" y="77">BAT</text>
<text x="80.6" y="75.7">3</text>
<text x="50" y="78.2">4</text>
<text x="50" y="83.3">5</text>
<text x="50" y="80.8">6</text>
<text x="55" y="79.5">CE</text>
<text x="55" y="82">EN1</text>
<text x="72.7" y="79.5">BAT</text>
<text x="74.2" y="82">TS</text>
<text x="80.6" y="78.2">2</text>
<text x="80.6" y="80.8">1</text>
<text x="80.6" y="83.3">14</text>
<text x="48.7" y="85.8">15</text>
<text x="55" y="84.6">EN2</text>
<text x="55" y="87.1">SYSOFF</text>
<text x="71.9" y="89.6">ISET</text>
<text x="72.4" y="87.1">ILIM</text>
<text x="72.4" y="84.6">TMR</text>
<text x="80.6" y="85.8">12</text>
<text x="80.6" y="88.4">16</text>
<text x="55" y="92.2">PAD</text>
<text x="72.7" y="92.2">VSS</text>
<text x="80.6" y="90.9">8</text>
<text x="1.9" y="106.5">B</text>
<text x="389.9" y="106.5">B</text>
<text x="1.9" y="176.8">C</text>
<text x="389.9" y="176.8">C</text>
<text x="72.9" y="225.4">7</text>
<text x="77.9" y="226.6">SRN</text>
<text x="95.2" y="226.6">VDD</text>
<text x="103.5" y="225.4">5</text>
<text x="95.3" y="239.3">SDA</text>
<text x="103.5" y="238.1">1</text>
<text x="72.9" y="243.1">6</text>
<text x="72.9" y="240.6">8</text>
<text x="77.9" y="244.4">BAT</text>
<text x="77.9" y="241.9">SRP</text>
<text x="95.6" y="241.9">SCL</text>
<text x="103.5" y="240.6">2</text>
<text x="1.8" y="247.3">D</text>
<text x="72.9" y="250.7">3</text>
<text x="103.5" y="250.7">12 GPOUT</text>
<text x="389.8" y="247.3">D</text>
<text x="77.9" y="252">VSS</text>
<text x="77.9" y="254.5">PAD</text>
<text x="92.3" y="252">GPOUT</text>
<text x="96" y="254.5">BIN</text>
<text x="103.5" y="253.3">10 TS</text>
<text x="272.6" y="264.7">TITLE:</text>
<text x="272.6" y="269.8">SIZE:A3</text>
<text x="290.4" y="269.8">BRANCH:</text>
<text x="313.2" y="269.8">REVISION:</text>
<text x="336" y="266">TONYLABS CO., LTD.</text>
<text x="336" y="268.5">Shanghai, CHINA</text>
<text x="272.6" y="273.6">DATE:2020-05-25</text>
<text x="294.2" y="273.6">TIME:12:15:39</text>
<text x="313.2" y="273.6">SHEET 3</text>
<text x="324.4" y="273.6">OF 5</text>
<text x="336" y="273.6">DESIGNER: TONY WANG</text>
<text x="23.5" y="279.9">1</text>
<text x="72.5" y="279.9">2</text>
<text x="121.6" y="279.9">3</text>
<text x="170.8" y="279.9">4</text>
<text x="220" y="279.9">5</text>
<text x="269.1" y="279.9">6</text>
<text x="272.6" y="276.1">ALL RIGHTS RESERVED BY TONYLABS CO., LTD. ©2010-2020</text>
<text x="318.2" y="279.9">7</text>
<text x="367.3" y="279.9">8</text>
</g>
<g font-size="2.1" fill="#262626">
<text x="27.4" y="47.8">VMUX</text>
<text x="114" y="47.8">VSYS</text>
<text x="86.2" y="52.9">VOUT_5V5</text>
<text x="83.7" y="65.5">CHG</text>
<text x="83.7" y="68.1">PGOOD</text>
<text x="134.2" y="70.6">VBAT</text>
<text x="28.1" y="75.7">GND</text>
<text x="114.3" y="73.2">GND</text>
<text x="309.2" y="73.2">VSYS</text>
<text x="38" y="80.8">EN1</text>
<text x="38" y="83.3">EN2</text>
<text x="38" y="78.2">CE</text>
<text x="86.2" y="80.8">TS</text>
<text x="86.2" y="83.3">TMR</text>
<text x="225.5" y="80.8">VBAT</text>
<text x="261.2" y="78.2">CHG</text>
<text x="281.5" y="78.2">CHG_LED</text>
<text x="38" y="85.8">SYSOFF</text>
<text x="86.2" y="85.8">ILIM</text>
<text x="86.2" y="88.4">ISET</text>
<text x="261.2" y="90.9">PGOOD</text>
<text x="281.5" y="90.9">PGOOD_LED</text>
<text x="43.3" y="101.1">GND</text>
<text x="83.9" y="101.1">GND</text>
<text x="134.6" y="98.5">GND</text>
<text x="215.6" y="103.6">SYSOFF</text>
<text x="101.6" y="111.2">GND</text>
<text x="109.2" y="111.2">GND</text>
<text x="116.8" y="111.2">GND</text>
<text x="124.4" y="111.2">GND</text>
<text x="301.6" y="111.2">VSYS</text>
<text x="327" y="111.2">VSYS</text>
<text x="225.9" y="118.8">GND</text>
<text x="197.8" y="130.2">ENABLE_CHARGING</text>
<text x="220.6" y="129">CE</text>
<text x="306.9" y="129">EN1</text>
<text x="319.5" y="129">EN2</text>
<text x="225.9" y="151.8">GND</text>
<text x="302" y="151.8">GND</text>
<text x="327.3" y="151.8">GND</text>
<text x="65.7" y="220.3">VBAT</text>
<text x="106.5" y="225.4">GAUGE_1V8</text>
<text x="209.7" y="233">+3.3V</text>
<text x="8.7" y="235.5">BATTERY_IN</text>
<text x="111.6" y="239.3">I2C_SDA</text>
<text x="111.6" y="241.9">I2C_SCL</text>
<text x="124.4" y="248.2">GND</text>
<text x="200.4" y="250.7">GPOUT</text>
<text x="177.5" y="252">BATTERY_LOW</text>
<text x="12.8" y="263.4">GND</text>
<text x="38.2" y="263.4">GND</text>
<text x="50.9" y="263.4">GND</text>
<text x="66.1" y="263.4">GND</text>
</g>
<g font-size="2.1" fill="#0e0e0e">
<text x="53.3" y="47.8">U12</text>
<text x="102.8" y="51.6">F2</text>
<text x="270.9" y="76.1" transform="rotate(-90 270.9 76.1)">D14</text>
<text x="270.9" y="88.8" transform="rotate(-90 270.9 88.8)">D15</text>
<text x="53.3" y="96">BQ24075RGTR</text>
<text x="230.8" y="102.3">SW5</text>
<text x="302.6" y="137.5" transform="rotate(-90 302.6 137.5)">SW6B</text>
<text x="328" y="137.6" transform="rotate(-90 328 137.6)">SW6A</text>
<text x="309" y="141.7" transform="rotate(-90 309 141.7)">DHN-02F</text>
<text x="334.3" y="141.7" transform="rotate(-90 334.3 141.7)">DHN-02F</text>
<text x="76.1" y="220.3">U13</text>
<text x="19.4" y="244.2" transform="rotate(90 19.4 244.2)">J8A</text>
<text x="32.1" y="244.3" transform="rotate(90 32.1 244.3)">J8B</text>
<text x="76.1" y="258.3">BQ27441DRZT-G1</text>
</g>
<g font-size="2.1" fill="#2e2e2e">
<text x="46.9" y="120.1">ISET CHARGE CURRENT:</text>
<text x="46.9" y="122.6">R_RANGE: 590ohm - 8.9K</text>
<text x="46.9" y="125.2">CHARGE CURRENT = 885 / ISET_RESISTOR</text>
<text x="46.9" y="127.7">EX: 885 / 590 = 1.5A</text>
<text x="46.9" y="132.8">TMR - SAFTEY TIMERS:</text>
<text x="46.9" y="135.3">R_RANGE: 18K - 72K</text>
<text x="46.9" y="137.8">LEAVE UNCONNECTED: DEFAULT 30min pre, 5hr charge time</text>
<text x="46.9" y="140.4">T_PRE Range: 14002160s</text>
<text x="46.9" y="142.9">T_PRES(s) = 0.048 * R_TMR</text>
<text x="46.9" y="145.5">T_MAX(s) = 10 * T_PRE</text>
<text x="46.9" y="148">Connect to GND to disable TIMER</text>
<text x="46.9" y="153.1">ILIM - SYSTEM/LOAD CURRENT LIMIT:</text>
<text x="46.9" y="155.6">R_RANGE: 1.1K - 8K</text>
<text x="46.9" y="158.1">MAX = 1650 / R_ILIM</text>
<text x="46.9" y="160.7">EX: 1650 / 1.1K = 1.5A</text>
<text x="46.9" y="163.2">EX: 1640 / 3.3K = 500mA</text>
<text x="46.9" y="168.3">TS - External Thermistor</text>
<text x="46.9" y="170.8">Connect a 10K resistor to GND if TS is not used.</text>
</g>
<g font-size="1.7" fill="#3c3c3c">
<text x="26.6" y="30.9">Both USB and DC input are</text>
<text x="26.6" y="32.9">providing +5V running into Power</text>
<text x="26.6" y="34.9">MUX</text>
<text x="188.9" y="79.1">SYSOFF controls supply to the OUT</text>
<text x="188.9" y="81.1">pin. SYSOFF is active-high.</text>
<text x="188.9" y="83.1">HIGH = OFF</text>
<text x="188.9" y="85.2">LOW = ON</text>
<text x="196.5" y="137.4">The timer can be</text>
<text x="196.5" y="139.5">cleared by toggling the</text>
<text x="196.5" y="141.5">CE pin from HIGH to</text>
<text x="196.5" y="143.5">LOW.</text>
<text x="308.1" y="157.7">EN2 EN1 CURRENT</text>
<text x="309.3" y="159.7">0</text>
<text x="309.3" y="161.8">0</text>
<text x="314.6" y="159.7">0</text>
<text x="314.6" y="161.8">1</text>
<text x="318.6" y="159.7">100mA</text>
<text x="318.6" y="161.8">500mA</text>
<text x="309.3" y="163.8">1</text>
<text x="309.3" y="165.8">1</text>
<text x="314.6" y="163.8">0</text>
<text x="314.6" y="165.8">1</text>
<text x="318.6" y="163.8">ISET</text>
<text x="318.6" y="165.8">STANDBY</text>
<text x="219.4" y="246.5">Pull-up resistors</text>
<text x="219.4" y="248.5">Range: 1.62V6V</text>
<text x="77.4" y="266.8">Fuel gauge measures voltage, percentage, and current</text>
</g>
<g font-size="1.7" fill="#666">
<text x="53.3" y="49.9">VIN: 4.35V~6.4V</text>
<text x="76.1" y="222.4">ADDR: 0x55</text>
</g>
<g font-size="1.7" fill="#0e0e0e">
<text x="33" y="58">C45</text>
<text x="119.2" y="58">C46</text>
<text x="33" y="60">1uF</text>
<text x="119.2" y="60">4.7uF</text>
<text x="139.5" y="80.9">C47</text>
<text x="139.5" y="82.9">4.7uF</text>
<text x="306.9" y="78.3">R40</text>
<text x="103.6" y="93.9" transform="rotate(-90 103.6 93.9)">R43</text>
<text x="111.2" y="93.9" transform="rotate(-90 111.2 93.9)">R44</text>
<text x="118.9" y="93.9" transform="rotate(-90 118.9 93.9)">R45</text>
<text x="126.5" y="93.9" transform="rotate(-90 126.5 93.9)">R46</text>
<text x="228.6" y="93.9" transform="rotate(90 228.6 93.9)">R42</text>
<text x="306.9" y="91">R41</text>
<text x="230.8" y="104.7">SSSS81101</text>
<text x="304" y="119.2" transform="rotate(-90 304 119.2)">R47</text>
<text x="329.4" y="119.2" transform="rotate(-90 329.4 119.2)">R48</text>
<text x="227.9" y="134.5" transform="rotate(-90 227.9 134.5)">R49</text>
<text x="124.8" y="217.6">TP14</text>
<text x="68.1" y="230.9" transform="rotate(-90 68.1 230.9)">R50</text>
<text x="129.3" y="230.5">C48</text>
<text x="129.3" y="232.6">470nF</text>
<text x="10.5" y="241" transform="rotate(90 10.5 241)">18650</text>
<text x="23.2" y="241" transform="rotate(90 23.2 241)">18650</text>
<text x="55.8" y="245.7">C50</text>
<text x="212.7" y="241" transform="rotate(-90 212.7 241)">R51</text>
<text x="43.1" y="246.5">C49</text>
<text x="43.1" y="248.3">10uF</text>
<text x="55.8" y="247.8">1uF</text>
<text x="119.8" y="249.1" transform="rotate(90 119.8 249.1)">TP1T5P16</text>
</g>
<g font-size="1.3" fill="#666">
<text x="98.6" y="53">1.5A</text>
<text x="106.5" y="53">5V</text>
<text x="33" y="66">0805</text>
<text x="33" y="62.2">6.3V</text>
<text x="33" y="63.4">20%</text>
<text x="33" y="64.7">X7R</text>
<text x="119.2" y="66">0805</text>
<text x="119.2" y="62.2">6.3V</text>
<text x="119.2" y="63.4">20%</text>
<text x="119.2" y="64.7">X5R</text>
<text x="272.6" y="76.1" transform="rotate(-90 272.6 76.1)">LED</text>
<text x="273.9" y="76.1" transform="rotate(-90 273.9 76.1)">30mA</text>
<text x="275.2" y="76.1" transform="rotate(-90 275.2 76.1)">2.3V</text>
<text x="276.4" y="76.1" transform="rotate(-90 276.4 76.1)">GREEN</text>
<text x="277.7" y="76.1" transform="rotate(-90 277.7 76.1)">0603</text>
<text x="303.3" y="80.9">1%</text>
<text x="306.9" y="80.9">0603</text>
<text x="139.5" y="88.8">0805</text>
<text x="139.5" y="85">6.3V</text>
<text x="139.5" y="86.3">20%</text>
<text x="139.5" y="87.5">X5R</text>
<text x="272.6" y="88.8" transform="rotate(-90 272.6 88.8)">LED</text>
<text x="273.9" y="88.8" transform="rotate(-90 273.9 88.8)">30mA</text>
<text x="275.2" y="88.8" transform="rotate(-90 275.2 88.8)">2.3V</text>
<text x="276.4" y="88.8" transform="rotate(-90 276.4 88.8)">GREEN</text>
<text x="277.7" y="88.8" transform="rotate(-90 277.7 88.8)">0603</text>
<text x="106.3" y="93.9" transform="rotate(-90 106.3 93.9)">0805</text>
<text x="113.9" y="93.9" transform="rotate(-90 113.9 93.9)">0603</text>
<text x="121.5" y="93.9" transform="rotate(-90 121.5 93.9)">0603</text>
<text x="129.1" y="93.9" transform="rotate(-90 129.1 93.9)">0603</text>
<text x="226" y="90.3" transform="rotate(90 226 90.3)">1%</text>
<text x="226" y="93.9" transform="rotate(90 226 93.9)">0603</text>
<text x="303.3" y="93.6">1%</text>
<text x="306.9" y="93.6">0603</text>
<text x="106.3" y="97.4" transform="rotate(-90 106.3 97.4)">1%</text>
<text x="113.9" y="97.4" transform="rotate(-90 113.9 97.4)">1%</text>
<text x="121.5" y="97.4" transform="rotate(-90 121.5 97.4)">1%</text>
<text x="129.1" y="97.4" transform="rotate(-90 129.1 97.4)">1%</text>
<text x="129.3" y="103.8">1.5A Charge Current by Default</text>
<text x="230.8" y="107.1">6V</text>
<text x="230.8" y="108.3">300mA</text>
<text x="306.6" y="119.2" transform="rotate(-90 306.6 119.2)">0603</text>
<text x="332" y="119.2" transform="rotate(-90 332 119.2)">0603</text>
<text x="306.6" y="122.8" transform="rotate(-90 306.6 122.8)">1%</text>
<text x="332" y="122.8" transform="rotate(-90 332 122.8)">1%</text>
<text x="230.5" y="134.5" transform="rotate(-90 230.5 134.5)">0603</text>
<text x="230.5" y="138" transform="rotate(-90 230.5 138)">1%</text>
<text x="70.8" y="230.9" transform="rotate(-90 70.8 230.9)">1206</text>
<text x="104" y="228.1">VDD is 1.8V generated internally</text>
<text x="70.8" y="234.4" transform="rotate(-90 70.8 234.4)">1%</text>
<text x="129.3" y="238.5">0603</text>
<text x="129.3" y="234.7">6.3V</text>
<text x="129.3" y="235.9">20%</text>
<text x="129.3" y="237.2">X7R</text>
<text x="215.3" y="244.6" transform="rotate(-90 215.3 244.6)">1%</text>
<text x="215.3" y="241" transform="rotate(-90 215.3 241)">0603</text>
<text x="43.1" y="251.2">*</text>
<text x="55.8" y="249.9">6.3V</text>
<text x="55.8" y="251.2">20%</text>
<text x="43.1" y="255">B</text>
<text x="43.1" y="252.4">*</text>
<text x="43.1" y="253.7">*</text>
<text x="55.8" y="253.7">0603</text>
<text x="55.8" y="252.4">X7R</text>
</g>
<g font-size="1.3" fill="#0e0e0e">
<text x="99.2" y="56.3">MF-NSMF050-2</text>
<text x="296.7" y="78.4">330ohm</text>
<text x="228.5" y="85.6" transform="rotate(90 228.5 85.6)">100K</text>
<text x="296.7" y="91.1">330ohm</text>
<text x="111.3" y="101.6" transform="rotate(-90 111.3 101.6)">DNP</text>
<text x="118.9" y="101.8" transform="rotate(-90 118.9 101.8)">3.3K</text>
<text x="103.7" y="104.4" transform="rotate(-90 103.7 104.4)">10K NTC</text>
<text x="126.6" y="104" transform="rotate(-90 126.6 104)">590ohm</text>
<text x="304.1" y="126.8" transform="rotate(-90 304.1 126.8)">10K</text>
<text x="329.4" y="126.8" transform="rotate(-90 329.4 126.8)">10K</text>
<text x="228" y="142.7" transform="rotate(-90 228 142.7)">100K</text>
<text x="68.2" y="241.4" transform="rotate(-90 68.2 241.4)">10mohm</text>
<text x="43.1" y="249.9">20V</text>
<text x="212.8" y="248.5" transform="rotate(-90 212.8 248.5)">10K</text>
</g>
<g font-size=".8" fill="#666">
<text x="16.1" y="250.2" transform="rotate(90 16.1 250.2)">4.2V</text>
<text x="28.8" y="250.2" transform="rotate(90 28.8 250.2)">4.2V</text>
</g>
</svg>
